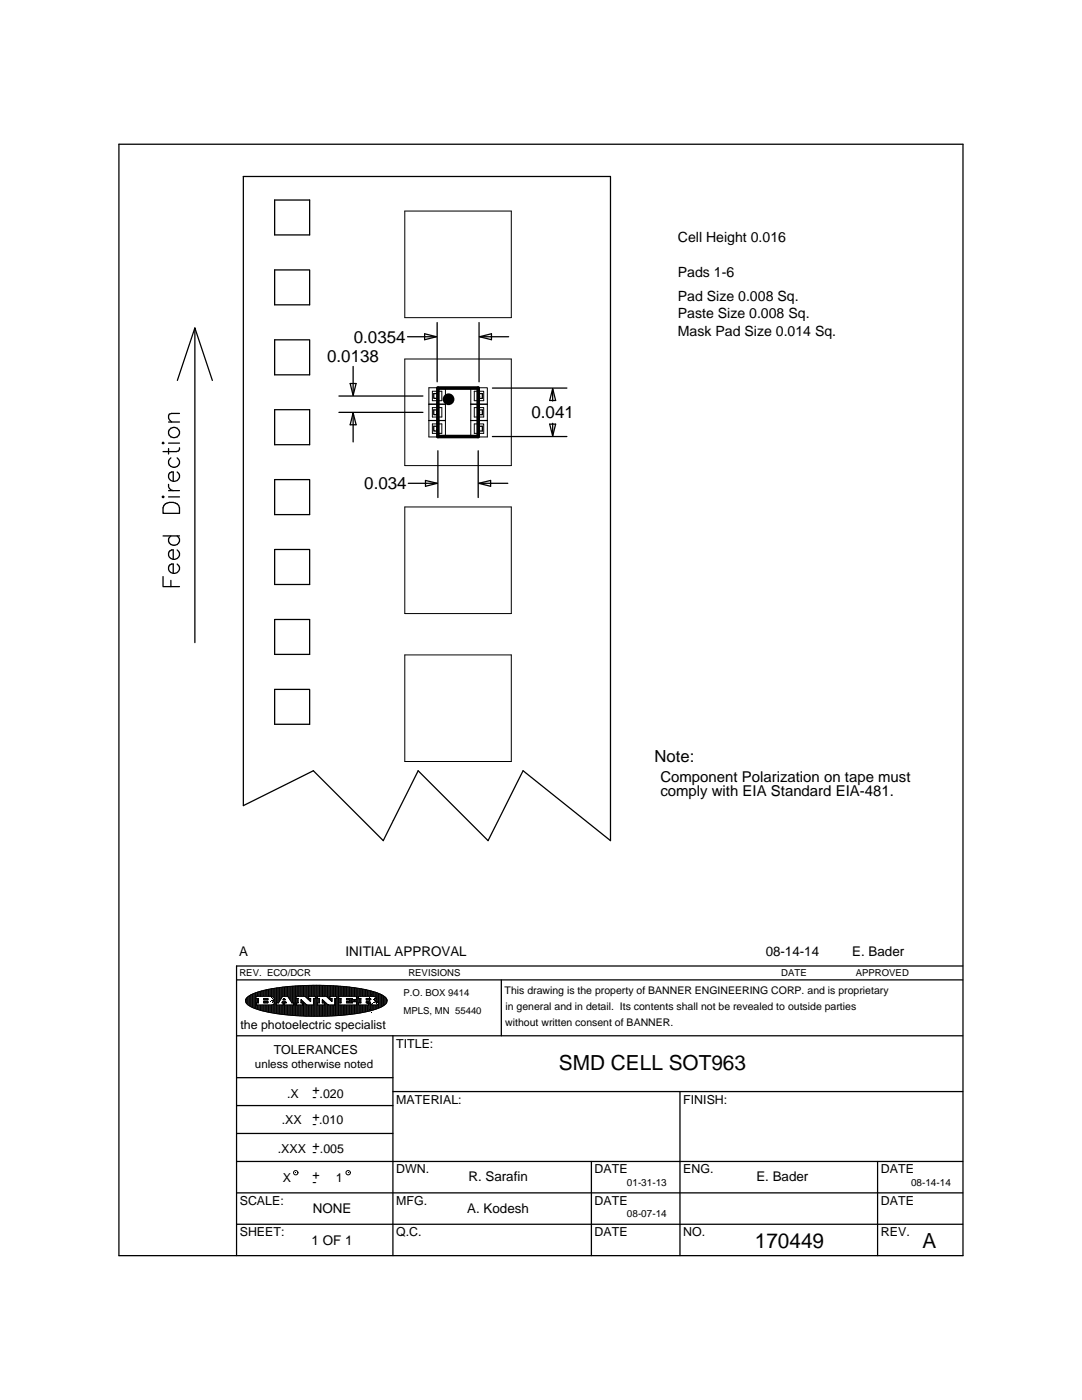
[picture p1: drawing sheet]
<svg xmlns="http://www.w3.org/2000/svg" width="216mm" height="279mm" viewBox="0 0 216 279" stroke-linecap="round" stroke-linejoin="round" font-family="sans-serif">
<g fill="none" stroke="#000" stroke-width=".25">
<path d="M23.7 28.8h168.5v221.8h-168.5zM48.6 35.2h73.2v132.6l-17.4-14-7 14-14-14-6.9 14-14-14-13.9 7zM54.8 39.9h7v7h-7zM54.8 53.9h7v6.9h-7zM35.4 75.9l3.5-10.5 3.5 10.5M38.9 65.4v62.8M54.8 67.8h7v7h-7zM67.6 79h16.8M69.9 76.5h1.2l-.6 2.4zM70.5 73.1v5.7M81.3 67.2h5.7M84.7 66.6l2.4 .6-2.4 .6z"/>
<path d="M87.2 64.4v11.8M87.4 78.5h-.8v1h.8M95.4 78.5h.8v1h-.8M95.6 64.4v11.8M95.7 67.2l2.4-.6v1.2zM95.8 67.2h5.7M98.3 77.4h14.8M110.3 77.7v2.3M110.3 77.6l.6 2.3h-1.2zM32.5 88.3l.2 .1-.2 .2-.1-.2zM32.5 99l.2 .2-.2 .1-.1-.1zM33.6 96.7a1.04 1.04 0 0 0 1 1.2"/>
<path d="M33.6 84.2h2.2M33.6 88.4h2.2M33.6 89.5v1.1M33.6 97.9h2.2M33.6 99.2h2.2M34.1 91.4a1.05 1.05 0 0 0-.2 1.5 1.05 1.05 0 0 0 1.6 0 1.05 1.05 0 0 0-.2-1.5M35.3 94.2a1.04 1.04 0 0 1 .2 1.5 1.04 1.04 0 0 1-1.4 .1 1.04 1.04 0 0 1-.2-1.5l.7-.1v1.9M35.8 82.5h-1.6l-.4 .2-.2 .7 .6 .8M35.8 89.4l-.2 .6-.4 .1h-2.7M54.8 95.7h7v7h-7zM54.8 81.8h7v7h-7zM67.6 82.3h16.8"/>
<path d="M70.5 82.4l.6 2.4h-1.2zM70.5 82.5v5.7M81.5 96.5h5.6M84.9 95.9l2.4 .6-2.4 .5zM87.4 90v9.3M87.4 85.1h-.8v.9h.8M87.4 81.8h-.8v1h.8M95.4 90v9.3M95.4 85.1h.8v.9h-.8M95.4 81.8h.8v1h-.8M95.5 96.5l2.4-.6v1.1zM95.7 96.5h5.6"/>
<path d="M98.3 87.1h14.8M109.7 84.6h1.2l-.6 2.4zM110.3 84.5v2.4M32.5 115.1v2h3.3M32.5 107h3.3M33 100.6a1.87 1.87 0 0 1 2.8 .7v1.1h-3.3v-1.1zM34.1 115.8v1.3M34.1 107a1.04 1.04 0 0 0-.1 1.5 1.04 1.04 0 0 0 1.5 0 1.04 1.04 0 0 0-.2-1.5M35.3 109.7a1.05 1.05 0 0 1 .3 1.5 1.05 1.05 0 0 1-1.5 .2 1.05 1.05 0 0 1-.2-1.5l.7-.2v1.9M35.3 112.6a1.04 1.04 0 0 1 .2 1.4 1.04 1.04 0 0 1-1.4 .2 1.04 1.04 0 0 1-.2-1.5l.7-.1v1.8M54.8 109.7h7v6.9h-7zM54.8 137.6h7v6.9h-7z"/>
<path d="M54.8 123.6h7v7h-7zM47.2 195.6h144.9M100 195.6v11.1M192.1 192.8h-144.9v57.8M47.2 206.7h144.9M47.2 215.1h31.2M78.4 206.7v43.9M78.4 217.8h113.7M135.7 217.8v32.8M47.2 238.1h144.9M47.2 231.8h144.9M47.2 226.2h31.2"/>
<path d="M47.2 220.6h31.2M118 231.8v18.8M175.1 231.8v18.8M47.2 244.3h144.9"/>
<circle cx="34.7" cy="86.3" r="1.07"/>
</g>
<g fill="none" stroke="#000" stroke-width=".2">
<path d="M80.8 42.1h21.2v21.3h-21.2zM80.8 71.6h21.2v21.3h-21.2zM85.6 77.4h3.3v9.8h-3.3zM86.3 78.1h1.9v1.9h-1.9zM87.2 78.9l.1-.1v.5M94.6 78.1h1.9v1.9h-1.9zM95.7 78.9v-.1a.21 .21 0 0 0-.3 .2 .21 .21 0 0 0 .3 .2v-.2l-.3 .1M85.6 83.9h3.3M85.6 80.6h3.3M86.3 84.6h1.9v1.9h-1.9zM86.3 81.3h1.9v1.9h-1.9zM87.1 82.2l.3-.1-.3 .4h.3"/>
<path d="M87.1 85.3h.3l-.2 .2 .2 .2-.2 .1-.1-.1M93.9 83.9h3.3v3.3h-3.3v-9.8h3.3v3.3h-3.3l3.3-.1v3.3h-3.3M94.6 84.6h1.9v1.9h-1.9zM94.6 81.3h1.9v1.9h-1.9zM95.7 82.1h-.2v.2a.16 .16 0 0 1 .2 0 .16 .16 0 0 1 0 .2 .16 .16 0 0 1-.3-.1M95.7 85.6h-.3l.3-.3v.5M80.8 101.2h21.2v21.2h-21.2zM80.8 130.7h21.2v21.3h-21.2zM49.1 199.4v.7M49.2 199.2v1.1M49.4 199v1.4M49.5 198.9v1.7"/>
<path d="M49.7 198.8v1.9M49.8 198.7a1.06 1.06 0 0 0-.8 1 1.06 1.06 0 0 0 .8 1.1 28.1 28.1 0 0 0 11.2 2 43.1 43.1 0 0 0 14.6-1.6 1.92 1.92 0 0 0 1.6-1.6l-.2-.5M49.8 198.7v2.1M50 198.6v2.3M50.1 198.5l-.3 .2M50.1 198.5v2.4M50.2 198.5v2.5M50.4 198.4v2.7M50.5 198.3v2.8M50.7 198.3v2.9M50.8 198.2v3.1M51 198.2v3.1"/>
<path d="M51 198.1l-.9 .4M51.1 198.1v.8M51.1 199.3v.9M51.1 198.8h2.9a.54 .54 0 0 1 .7 .6v.1M51.1 199.3h.5l-.1 .9M51.1 198.8v.5M51.3 198.1v.7M51.3 199.3v.9M51.4 198l-.4 .1M51.4 198v.8M51.4 199.3v.9M51.5 198v.8"/>
<path d="M51.5 199.3v.9M51.7 197.9v.9M51.8 197.9v.9M52 197.8v1M52.1 197.8v1M52.3 197.8v1M52.4 197.7v1.1M52.6 197.7v1.1M52.6 199.3h.8l.1 .1-.1 .2h-.8zM52.6 199.9h.8l.1 .1-.1 .2h-.8zM52.7 197.6v1.2M52.7 199.3v.3"/>
<path d="M52.7 199.9v.3M52.9 197.6v1.2M52.9 199.3v.3M52.9 199.9v.3M53 197.6v1.2M53 199.3v.3M53 199.9v.3M53.1 197.5v1.3M53.1 199.3v.3M53.1 199.9v.3M53.3 197.5v1.3M53.3 199.3v.3"/>
<path d="M53.3 199.9v.3M53.4 197.5v1.3M53.4 199.3v.3M53.4 199.9v.2M53.6 197.4v1.4M53.7 197.4v1.4M53.9 197.4v1.4M54 197.4v1.4M54.2 197.3v1.6M54.3 197.3v1.6M54.5 197.3v1.7M54.5 199.6v.2"/>
<path d="M54.5 199.6l-.2 .1 .2 .1M54.5 199.8l.2 .3M54.6 197.3v1.8M54.6 199.5v.4M54.6 199.5l-.1 .1M54.7 197.3v4.9M54.9 197.2v5M55 197.2v5.1M55.2 197.2v3M55.3 197.1v3.1M55.5 197.1v3.1M55.6 197.1v3"/>
<path d="M55.8 197.1v2.7M55.9 197.1v2.5M56 197.1v2.3M56.2 197v2.2M56.3 197v1.9M56.3 199.9v.3M56.4 199.9l-.1 .3h.2M56.4 199.9h.6l.1 .3M56.5 197l-2.9 .4-2.2 .6M56.5 197v1.8M56.5 199.5h.1M56.5 199.9v.3"/>
<path d="M56.6 199.3l-.1 .2M56.6 197v1.8M56.6 199.3v.3M56.6 199.9v2.6M56.6 199.3h.1M56.7 199.3h.1M56.8 197v1.8M56.8 199.3v.3M56.8 199.9v2.6M56.8 199.3l.1 .3-.4-.1M56.9 197v1.8M56.9 199.9v.3"/>
<path d="M57.1 196.9v1.9M57.2 196.9v1.9M57.4 196.9v1.9M57.4 198.8l.9 1.3M57.4 198.8h-1l-.8 1.3-.5 .1v.4h1.4M57.5 196.9v2.1M57.7 196.9v2.3M57.8 196.9v2.5M57.9 196.9v2.8M58.1 196.9v3M58.2 196.8v3.3M58.4 196.8v3.4"/>
<path d="M58.5 196.8v3.4M58.7 196.8v5.9M58.8 196.8v5.9M58.9 196.8v5.9M59.1 196.8v5.9M59.1 199.2l.4 .1v.8l-.4 .1M59.2 196.8v2M59.2 199.3v.9M59.4 196.7v2.1M59.4 199.3v.9M59.5 196.7v2.1M59.7 196.7v2.1"/>
<path d="M59.8 196.7v2.1M60 196.7v2.1M60.1 196.7v2.1M60.1 199.5v.7M60.1 199.5l1.1 1.1M60.3 196.7v2.1M60.3 199.7v.5M60.4 196.7v2.1M60.4 199.8v.4M60.6 196.7v2.1M60.6 200v2.8M60.7 196.7v2.1"/>
<path d="M60.9 196.7v2.2h-1.8M60.9 198.9l1 .9M61 196.7v2.3M61.1 196.7v2.4M61.3 196.7v2.5M61.4 196.7v2.7M61.6 196.7v2.8M61.6 199.2l.4 .1-.1 .5M61.6 198.9l1.3-.1v.5M61.7 196.7v2.1M61.7 199.3v.3M61.9 196.7v2.1"/>
<path d="M61.9 199.3v.5M62 196.7v2.1M62.2 196.7v2.1M62.3 196.7v2.1M62.4 196.6v2.2M62.6 196.6v2.2M62.6 199.3v3.5M62.6 199.3h.3M62.6 199.3l-.1 1.3h-1.3M62.7 196.6v2.2M62.7 199.3v3.5M62.9 196.6v2.2"/>
<path d="M62.9 199.3v3.5M63 196.6v6.2M63.2 196.6v6.2M63.3 196.6v6.2M63.5 196.6v2.2M63.5 199.3v.9M63.6 196.6v2.2M63.6 199.3v.9M63.8 196.6v2.2M63.9 196.6v2.2M64.1 196.7v2.1M64.2 196.7v2.1"/>
<path d="M64.3 196.7v2.1M64.3 199.5v.7M64.4 199.5l1.1 1.1M64.4 199.5l-.1 .7M64.5 196.7v2.1M64.5 199.6v.6M64.6 196.7v2.1M64.6 199.8v.4M64.8 196.7v2.1M64.8 199.9v2.9M64.9 196.7v2.1M65.1 196.7v2.1"/>
<path d="M65.2 196.7v2.2M65.4 196.7v2.4M65.5 196.7v2.5M65.6 196.7v2.6M65.8 196.7v2.8M65.9 199.3h.1M65.8 199.2v-.4h1.4v.4l-.4 .1M65.9 199.3h.4l-.1 .5M65.9 196.7v2.1M65.9 199.3v.3M66.1 196.7v2.1M66.1 199.3v.4"/>
<path d="M66.2 199.8l-1.1-1h-1.7v.4l.4 .1v.8l-.4 .1v.4h1.3v-.4h-.4M66.2 196.7v2.1M66.4 196.7v2.1M66.5 196.7v2.1M66.7 196.7v2.1M66.8 196.7v2.1M66.8 199.3v3.4M66.8 199.3v1.3h-1.3M67 196.8v2M67 199.3v3.4M67.1 196.8v2M67.1 199.3v3.4"/>
<path d="M67.2 196.8v5.9M67.4 196.8v5.9M67.5 196.8v5.9M67.6 198.9l3.5-.1v.7h-.8v-.2h-1.1v.3h.6v.3h-.6l-.1 .2 1.2 .1 .1-.3h.7v.7h-3.5v-.4l.5-.1v-.8h-.5zM67.7 196.8v2M67.7 199.3v.9M67.8 196.8v2M67.8 199.3v.9M68 196.8v2M68 199.3v.9M68.1 196.9v1.9M68.3 196.9v1.9"/>
<path d="M68.4 196.9v1.9M68.5 196.9l-6.1-.3-5.9 .4M68.5 196.9h.7M68.6 196.9v1.9M68.7 196.9v1.9M68.8 196.9v1.9M69 196.9v1.9M69.1 196.9v1.9M69.2 196.9l2.9 .4 3.1 .8M69.3 197v1.8M69.3 199.3v.3M69.3 199.9v.3"/>
<path d="M69.4 197v1.8M69.4 199.3v.3M69.4 199.9v.3M69.6 197v1.8M69.6 199.3v.3M69.6 199.9v.3M69.7 197v1.8M69.7 199.3v.3M69.7 199.9v.3M69.8 197v1.8M69.8 199.3v.9M70 197v1.8"/>
<path d="M70 199.3v.9M70.1 197.1v1.7M70.1 199.3v.9M70.3 197.1v1.7M70.3 199.3v.9M70.4 197.1v1.7M70.4 199.5v.4M70.6 197.1v1.7M70.6 199.5v.4M70.7 197.1v1.7M70.7 199.5v.4M70.9 197.1v1.7"/>
<path d="M70.9 199.5v.4M71 197.2v1.6M71 199.5v.4M71.2 197.2v5.1M71.3 197.2v5M71.5 197.2v5M71.6 199.3h.4v.8l-.4 .1M71.6 197.3v1.5M71.6 199.3v.9M71.8 197.3v1.5M71.8 199.3v.9M71.9 197.3v1.5"/>
<path d="M71.9 199.3v.9M72 197.3v1.5M72.2 197.4v1.4M72.3 197.4v1.4M72.5 197.4v1.4M72.6 197.4v1.4M72.8 197.5v1.3M72.9 197.5v1.3M73 197.5v1.3M73.2 197.6v1.2M73.2 199.3v.3M73.2 199.9v.3"/>
<path d="M73.3 197.6v1.2M73.3 199.3v.3M73.3 199.9v.3M73.5 197.6v1.2M73.5 199.3v.3M73.5 199.9v.3M73.6 197.7v1.1M73.6 199.3v.3M73.6 199.9v1.9M73.8 197.7v1.1M73.8 199.3v.3M73.8 199.9v1.9"/>
<path d="M73.8 199.9l.1 .2M73.8 199.9h-.7v.3h.5v.4h-2M73.9 199.5l-.2 .1M73.9 197.7v1.1M73.9 199.3v.2M74 199.4l-.9-.1v.3h.6M74 199.4l-.1 .1M74 199.4h.1M74.1 197.8v1M74.1 198.8l.6 .1M74.2 198.8h-2.6v.5M74.2 197.8v1"/>
<path d="M74.4 197.9v1M74.5 197.9v1M74.7 198v.9M74.7 198.9l.4 .3v.2M74.7 199.7l.4-.3v.7M74.8 199.7h.1M74.8 198v.9M75 199.6l-.1 .3-.1-.1M75 198v1M75 199.9l.1 .2M75.1 198.1v1M75.2 198.1v2"/>
<path d="M75.2 198.1l1.6 .9M75.4 198.2v1.7M75.5 198.2v1.7M75.7 198.3v2.8M75.8 198.4v2.7M76 198.4v2.6M76.1 198.5v2.5M76.3 198.6v2.3M76.4 198.7v2.1M76.5 198.8v1.9M76.7 198.9v1.7M76.8 199v1.5"/>
<path d="M76.8 199l.2 .1M77 199.1v1.2M77.1 199.3v.9M51.1 200.6v.8M51.1 200.2h.4M51.1 200.6h3.1M51.1 200.2v.4M51.3 200.6v.8M51.4 200.6v.9M51.5 200.6v.9M51.7 200.6v.9M51.8 200.6v1"/>
<path d="M52 200.6v1M52.1 200.6v1.1M52.3 200.6v1.1M52.4 200.6v1.2M52.6 200.6v1.2M52.7 200.6v1.2M52.9 200.6v1.3M53 200.6v1.3M53.1 200.6v1.3M53.3 200.6v1.4M53.4 200.6v1.4M53.6 200.6v1.4"/>
<path d="M53.7 200.6v1.4M53.9 200.6v1.5M54 200.6v1.5M54.2 200.6v1.5M54.3 200.6v1.5M54.5 200.5v1.7M54.6 200.4v1.8M54.7 200.2l-.1 .2-.4 .2M55.2 200.6v1.7M55.3 200.6v1.7M55.5 200.6v1.7M55.6 200.6v1.8"/>
<path d="M55.8 200.6v1.8M55.9 200.6v1.8M56 200.6v1.8M56.2 200.6v1.8M56.3 200.6v1.8M56.5 200.2v.4M56.5 200.6v1.9M56.8 200.5h1.9M56.9 200.6v1.9M57.1 200v.2M57.1 200.6v1.9M57.1 200.2h-.3"/>
<path d="M57.2 200.6v1.9M57.4 200.6v1.9M57.5 200.6v2M57.7 200.6v2M57.8 200.6v2M57.9 200.6v2M58.1 200.6v2M58.2 200.6v2M58.2 200.1l.1 .1M58.3 200.2h.4M58.4 200.6v2M58.5 200.6v2"/>
<path d="M59.1 200.5l1.3 .1M59.2 200.6v2.1M59.4 200.6v2.1M59.5 200.6v2.1M59.7 200.6v2.1M59.8 200.6v2.1M60 200.6v2.1M60.1 200.2h.4l-.1 .4M60.1 200.6v2.2M60.3 200.6v2.2M60.4 200.6v2.2M60.7 200.1v2.7"/>
<path d="M60.9 200.2v2.6M61 200.4v2.4M61.1 200.5v2.3M61.3 200.6v2.2M61.4 200.6v2.2M61.6 200.6v2.2M61.7 200.6v2.2M61.9 200.6v2.2M62 200.6v2.2M62.2 200.6v2.2M62.3 200.6v2.2M62.4 200.6v2.2"/>
<path d="M63.5 200.6v2.2M63.6 200.6v2.2M63.8 200.6v2.2M63.9 200.6v2.2M64.1 200.6v2.2M64.2 200.6v2.2M64.3 200.6v2.2M64.5 200.6v2.2M64.6 200.6v2.2M64.9 200v2.8M65.1 200.2v2.6M65.2 200.3v2.5"/>
<path d="M65.4 200.5v2.3M65.5 200.6v2.2M65.6 200.6v2.2M65.8 200.6v2.2M65.9 200.6v2.2M66.1 200.6v2.2M66.2 200.6v2.2M66.4 200.6v2.1M66.5 200.6v2.1M66.7 200.6v2.1M67.7 200.6v2M67.8 200.6v2"/>
<path d="M68 200.6v2M68.1 200.6v2M68.3 200.6v2M68.4 200.6v2M68.6 200.6v2M68.7 200.6v2M68.8 200.6v2M69 200.6v1.9M69.1 200.6v1.9M69.3 200.6v1.9M69.4 200.6v1.9M69.6 200.6v1.9"/>
<path d="M69.7 200.6v1.9M69.8 200.6v1.8M70 200.6v1.8M70.1 200.6v1.8M70.3 200.6v1.8M70.4 200.6v1.8M70.6 200.6v1.8M70.7 200.6v1.7M70.9 200.6v1.7M71 200.6v1.7M71.6 200.2v.4M71.6 200.6v1.6"/>
<path d="M71.8 200.6v1.6M71.9 200.6v1.6M72 200.6v1.5M72.2 200.6v1.5M72.3 200.6v1.5M72.5 200.6v1.5M72.6 200.6v1.4M72.8 200.6v1.4M72.9 200.6v1.4M73 200.6v1.3M73.2 200.6v1.3M73.3 200.6v1.3"/>
<path d="M73.5 200.6v1.2M73.9 200.1v.1M73.9 200.2v1.5M73.9 200.2l.1 .1M74 200.3v.1M74 200.4l.3 .2h.8v.8M74.1 200.5v1.2M74.2 200.6v1.1M74.4 200.6v1M74.5 200.6v1M74.7 200.6v.9M74.8 200.6v.9"/>
<path d="M75 200.6v.8M75.2 200.1l.1-.2h.3l-.1 .4-.4 .3M75.2 200.1h-.1M75.2 200.6v.7M75.4 200.5v.8M75.5 200.3v.9"/>
<circle cx="59" cy="234" r=".44"/>
<circle cx="69.5" cy="234" r=".44"/>
</g>
<path d="M87.4 77.4h8v9.7h-8z" fill="none" stroke="#000" stroke-width=".72"/>
<circle cx="89.5" cy="79.7" r="1.17" fill="#000"/>
<g font-size="4.1">
<text x="111.5" y="213.5">SMD CELL SOT963</text>
<text x="150.6" y="249">170449</text>
<text x="184" y="249">A</text>
</g>
<g font-size="3.4">
<text x="70.6" y="68.4">0.0354</text>
<text x="65.3" y="72.2">0.0138</text>
<text x="106" y="83.5">0.041</text>
<text x="72.7" y="97.7">0.034</text>
</g>
<text font-size="3.3" x="130.6" y="152">Note:</text>
<g font-size="3">
<text x="131.8" y="156">Component Polarization on tape must</text>
<text x="131.8" y="158.9">comply with EIA Standard EIA-481.</text>
</g>
<g font-size="2.8">
<text x="135.3" y="48.4">Cell Height 0.016</text>
<text x="135.3" y="55.3">Pads 1-6</text>
<text x="135.3" y="60">Pad Size 0.008 Sq.</text>
<text x="135.3" y="63.5">Paste Size 0.008 Sq.</text>
<text x="135.3" y="67">Mask Pad Size 0.014 Sq.</text>
</g>
<g font-size="2.7">
<text x="47.7" y="190.7">A</text>
<text x="69" y="190.7">INITIAL APPROVAL</text>
<text x="152.8" y="190.7">08-14-14</text>
<text x="170.1" y="190.7">E. Bader</text>
<text x="93.5" y="235.6">R. Sarafin</text>
<text x="150.9" y="235.6">E. Bader</text>
<text x="62.4" y="242">NONE</text>
<text x="93.2" y="242">A. Kodesh</text>
<text x="62.2" y="248.4">1 OF 1</text>
</g>
<g font-size="2.5">
<text x="48" y="205.4">the photoelectric specialist</text>
<text x="79.1" y="209.1">TITLE:</text>
<text x="54.6" y="210.4">TOLERANCES</text>
<text x="57.3" y="219.1">.X</text>
<text x="62.4" y="218.4">+</text>
<text x="62.4" y="219.7">-</text>
<text x="63.8" y="219.1">.020</text>
<text x="79.1" y="220.3">MATERIAL:</text>
<text x="136.3" y="220.3">FINISH:</text>
<text x="56.2" y="224.3">.XX</text>
<text x="62.4" y="223.8">+.010</text>
<text x="62.4" y="225.1">-</text>
<text x="55.4" y="230">.XXX +.005</text>
<text x="62.4" y="230.7">-</text>
<text x="56.4" y="235.9">X</text>
<text x="62.4" y="235.4">+</text>
<text x="62.4" y="236.6">-</text>
<text x="67" y="235.9">1</text>
<text x="79.1" y="234.2">DWN.</text>
<text x="118.6" y="234.2">DATE</text>
<text x="136.3" y="234.2">ENG.</text>
<text x="175.8" y="234.2">DATE</text>
<text x="47.8" y="240.5">SCALE:</text>
<text x="79.1" y="240.5">MFG.</text>
<text x="118.6" y="240.5">DATE</text>
<text x="175.8" y="240.5">DATE</text>
<text x="47.8" y="246.7">SHEET:</text>
<text x="79.1" y="246.7">Q.C.</text>
<text x="118.6" y="246.7">DATE</text>
<text x="136.3" y="246.7">NO.</text>
<text x="175.8" y="246.7">REV.</text>
</g>
<text font-size="2.3" x="50.9" y="213.2">unless otherwise noted</text>
<g font-size="2.1">
<text x="100.7" y="198.3">This drawing is the property of BANNER ENGINEERING CORP. and is proprietary</text>
<text x="100.9" y="201.5">in general and in detail. Its contents shall not be revealed to outside parties</text>
<text x="100.8" y="204.8">without written consent of BANNER.</text>
</g>
<g font-size="2">
<text x="125.1" y="236.6">01-31-13</text>
<text x="181.8" y="236.6">08-14-14</text>
<text x="125.1" y="243">08-07-14</text>
</g>
<g font-size="1.9">
<text x="47.8" y="194.8">REV. ECO/DCR</text>
<text x="81.5" y="194.8">REVISIONS</text>
<text x="155.9" y="194.8">DATE</text>
<text x="170.8" y="194.8">APPROVED</text>
<text x="80.5" y="198.8">P.O. BOX 9414</text>
<text x="80.5" y="202.4">MPLS, MN 55440</text>
</g>
</svg>
